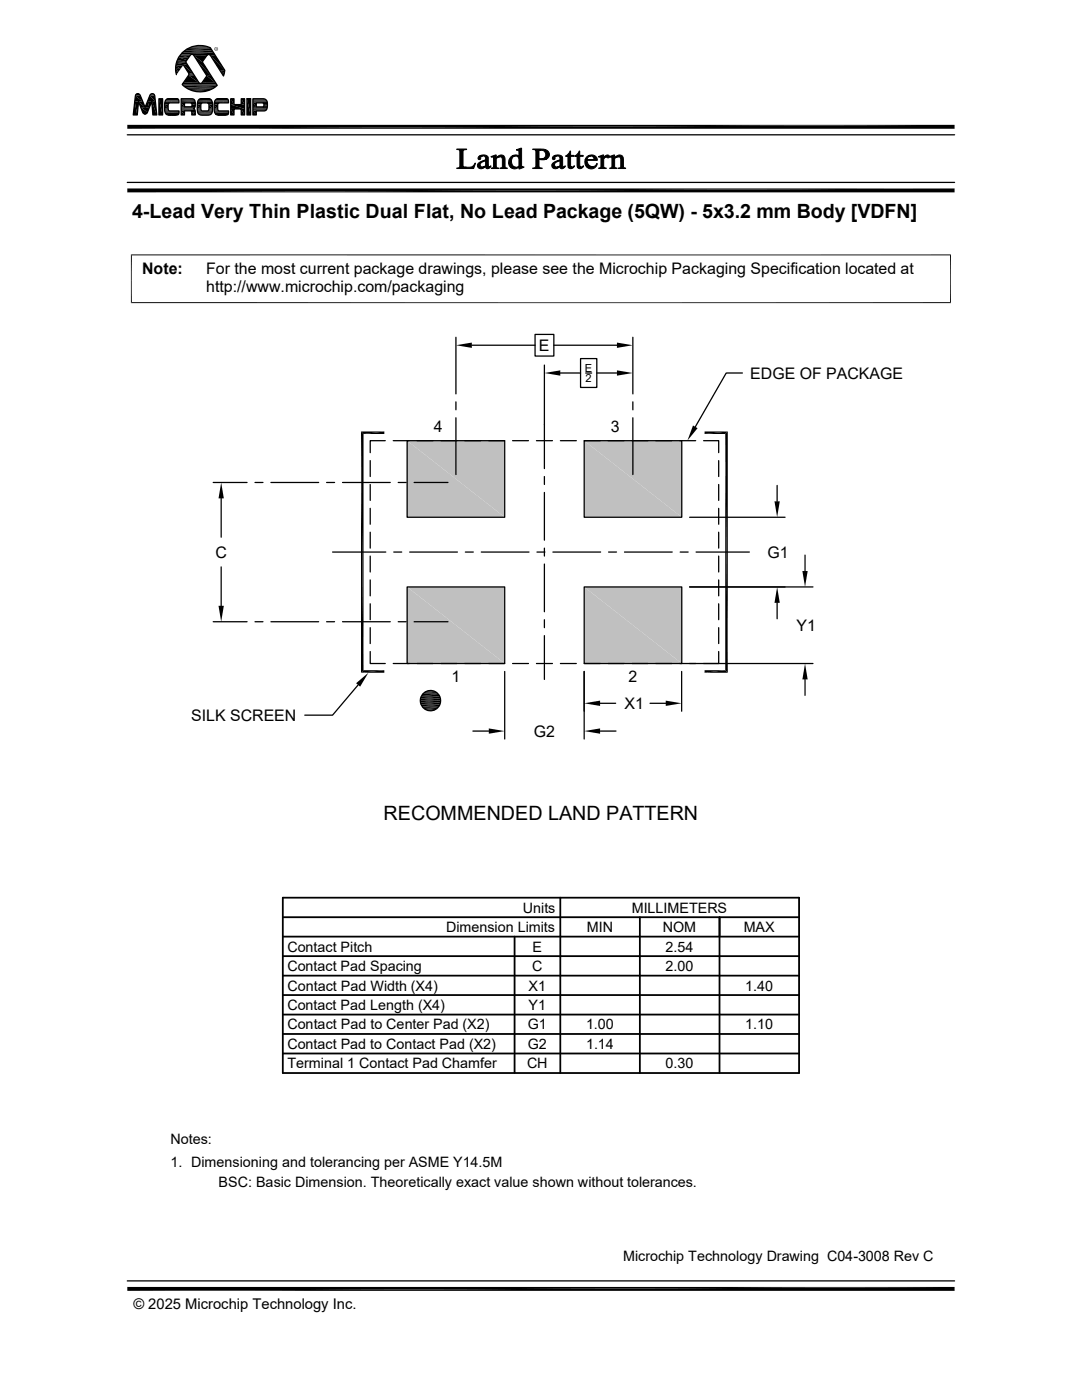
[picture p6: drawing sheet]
<svg xmlns="http://www.w3.org/2000/svg" width="216mm" height="279mm" viewBox="0 0 216 279" stroke-linecap="round" stroke-linejoin="round" font-family="sans-serif">
<g fill="#c0c0c0">
<path d="M116.6 87.9l19.4 15.3h-19.4z"/>
<path d="M116.6 87.9h19.4v15.3z"/>
<path d="M81.2 87.9l19.5 15.3h-19.5z"/>
<path d="M81.2 87.9h19.5v15.3z"/>
<path d="M116.6 117.1l19.4 15.3h-19.4z"/>
<path d="M116.6 117.1h19.4v15.3z"/>
<path d="M81.2 117.1l19.5 15.3h-19.5z"/>
<path d="M81.2 117.1h19.5v15.3z"/>
</g>
<g fill="none" stroke="#000" stroke-width=".25">
<path d="M27.1 18.9a.52 .52 0 0 1 .9 .1l1 2.4 .9-2.4a.5 .5 0 0 1 .5-.3 .5 .5 0 0 1 .5 .4l.4 3.8h-.8l-.2-2.7-.9 2.2a.5 .5 0 0 1-.5 .4 .5 .5 0 0 1-.4-.4l-.9-2.1-.2 2.6h-.8zM31.7 19.7h.7v3.2h-.7zM33.1 20l.5-.3h1.6l.4 .2 .1 .6-2 .1-.2 .4v.7l.1 .3 .2 .1h1.9a.62 .62 0 0 1-.1 .7 .62 .62 0 0 1-.6 .2 2.3 2.3 0 0 1-1.9-.2l-.2-1a2.92 2.92 0 0 1 .2-1.8zM36.2 19.7h2.1a.97 .97 0 0 1 .7 1.4l-.1 .3-.3 .3 .3 .2 .1 1h-.7v-.6l-.2-.2h-1.3v.8h-.6zM36.6 13l1.1 1.7-1.4 2.2a5.1 5.1 0 0 0 7 .1l-2.9-4.6 1-1.5h.5l2.7 4.3 .3-1.2-2.9-4.5a4.8 4.8 0 0 0-5.1 .6 4.8 4.8 0 0 0-1.7 4.8M38.1 10.9h.3l.3 .1 2.6 4.1-1.1 1.5-.3 .1-.2-.2-2.7-4.2zM39.6 20l.5-.3h1.5a.94 .94 0 0 1 .8 1.1v1.3a.84 .84 0 0 1-1 .9h-1.1a.9 .9 0 0 1-.9-1.1v-1.1zM43 20l.5-.3h1.6l.4 .2 .1 .6-2 .1-.2 .4v.7l.1 .3 .2 .1h1.9a.62 .62 0 0 1-.1 .7 .62 .62 0 0 1-.6 .2 2.3 2.3 0 0 1-1.9-.2l-.3-1a2.92 2.92 0 0 1 .3-1.8zM46 19.7h.7v1.2h1.4v-1.2h.7v3.2h-.7v-1.2h-1.4v1.2h-.7zM49.3 19.7h.7v3.2h-.7zM49.3 19.7h.7M50.5 19.7h2.2a1.49 1.49 0 0 1 .5 2.2l-.5 .2h-1.6v.8h-.6z"/>
<path d="M25.4 36.4h165.1M25.4 26.9h165.1M36.8 20.5h1.3l.2 .2v.4l-.2 .2h-1.3zM40.2 20.7l.2-.2 1.1 .1 .2 .4-.1 1-.2 .1h-1.2l-.1-.4zM51.1 20.5h1.4l.1 .2v.5l-.1 .1h-1.4zM91 67.3v11.3M94.1 68.9h12.7M106.8 66.7h3.7v4.4h-3.7zM108.6 72.9v20.6M110.5 68.9h12.6M111.8 74.4h4M115.8 71.6h3.3v5.7h-3.3z"/>
<path d="M116.9 74.4h1.2M119.1 74.4h4M126.3 67.3v11.3M148.1 74.4h-3.2l-6.2 10.8M42.5 96.3h6.8M44.1 99.5v7.7M50.9 96.3h1.6M54.1 96.3h9.5M65.2 96.3h1.6M68.3 96.3h9.6M73.9 91.9v3.2M73.9 96.7v3.2"/>
<path d="M76.9 87.9h-3v2.4M78.5 87.9h3.1M79.5 96.3h1.5M81.2 87.9h19.5v15.3h-19.5zM82.6 96.3h6.8M83.2 87.9h3.2M88 87.9h3.2M91 80.2v1.6M91 83.4v11.3M92.8 87.9h3.1M97.5 87.9h3.2M102.3 87.9h3.2"/>
<path d="M107 87.9h3.2M108.6 95.1v1.6M108.6 98.3v9.5M111.8 87.9h3.2M116.6 87.9h19.4v15.3h-19.4zM116.6 87.9h3.2M121.3 87.9h3.2M126.1 87.9h3.2M126.3 80.2v1.6M126.3 83.4v11.3M130.9 87.9h3.1M135.6 87.9h3.2"/>
<path d="M140.4 87.9h3v2.4M143.4 91.9v3.2M143.4 96.7v3.2M155.1 96.9v3.2M44.1 113.1v7.8M66.4 110.2h10.6M73.9 101.5v3.1M73.9 106.2v3.2M73.9 111v3.2M73.9 115.7v3.2M78.6 110.2h1.6M81.2 117.1h19.5v15.3h-19.5z"/>
<path d="M81.7 110.2h9.6M92.9 110.2h1.5M96 110.2h9.6M107.1 110.2h1.6M108.6 109.4v1.6M108.6 112.6v9.5M110.3 110.2h9.5M116.6 117.1h19.4v15.3h-19.4zM121.4 110.2h1.6M124.6 110.2h9.5M135.7 110.2h1.6M137.6 103.2h19.1"/>
<path d="M137.6 117.1h24.6M138.9 110.2h10.6M143.4 101.5v3.1M143.4 106.2v3.2M143.4 111v3.2M143.4 115.7v3.2M160.6 110.8v3.2M42.5 124.1h6.8M50.9 124.1h1.6M54.1 124.1h9.5M65.2 124.1h1.6M68.3 124.1h9.6"/>
<path d="M71.5 136.7l-5.1 6h-5.6M73.9 130v2.4h3M73.9 120.5v3.2M73.9 125.3v3.1M78.5 132.4h3.1M79.5 124.1h1.5M82.6 124.1h6.8M83.2 132.4h3.2M84.5 138.3h2.8M88 132.4h3.2M92.8 132.4h3.1M97.5 132.4h3.2"/>
<path d="M100.7 134v13.5M102.3 132.4h3.2M107 132.4h3.2M108.6 123.7v1.6M108.6 126.9v8.7M111.8 132.4h3.2M116.6 134v13.5M116.6 132.4h3.2M121.3 132.4h3.2M126.1 132.4h3.2M130.9 132.4h3.1M135.6 132.4h26.6"/>
<path d="M136 134v7.9M143.4 120.5v3.2M143.4 125.3v3.1M143.4 130v2.4M155.1 120.3v3.2M160.6 135.6v3.2M84.5 141.4h2.8M94.4 145.9h3.1M119.7 140.4h3.2M119.7 145.9h3.2M129.7 140.4h3.1M25.4 255.6h165.1"/>
<circle cx="85.9" cy="139.8" r="2.03"/>
</g>
<g fill="#000" stroke="#000" stroke-width=".2">
<path d="M98 31.2l.3 .1zM103.1 29.9h.2zM119.4 31.2l.3 .1zM121.6 31.2l.3 .1z"/>
<path d="M91.1 29.7h2l-.5 .2-.2 .5v2.8l.2 .2h.4h-1.3l.1-3.1a.43 .43 0 0 0-.7-.5z" fill-rule="evenodd"/>
<path d="M91.1 33.5l3-.2 .8-.7-.4 1h-3.4z" fill-rule="evenodd"/>
<path d="M95.5 31.3l.3-.2h.6h-.2a.42 .42 0 0 0-.3 .6l-.2 .2a.32 .32 0 0 1-.3-.2 .32 .32 0 0 1 .1-.4z" fill-rule="evenodd"/>
<path d="M95.5 32.5l.8-.4h.6a1.12 1.12 0 0 0-1.1 .9l.4 .3 .6 .1a.78 .78 0 0 1-1 .3 .78 .78 0 0 1-.5-1z" fill-rule="evenodd"/>
<path d="M95.8 31.1l.2-.1a1.19 1.19 0 0 1 1.4 .5l.1 1.7 .3 .2a.49 .49 0 0 1-.4 .3 .49 .49 0 0 1-.5-.3v-.1l-.2-.1 .2-.1v-1l-.4-.1 .4-.2a.51 .51 0 0 0-.5-.7z" fill-rule="evenodd"/>
<path d="M96.3 33.4l.6-.1z" fill-rule="evenodd"/>
<path d="M97.6 33.3l.3-.2-.1 .3z" fill-rule="evenodd"/>
<path d="M98 31.2l1-.3v.6h-.5z" fill-rule="evenodd"/>
<path d="M98.5 31.5l1.3-.2-.8 .3v1.4a.39 .39 0 0 0 .1 .4 .39 .39 0 0 0 .4 .1v.1h-1.5l.5-.3z" fill-rule="evenodd"/>
<path d="M99.3 31.3a.84 .84 0 0 1 .9-.4 .84 .84 0 0 1 .6 .8v1.6l.4 .3h-1.4l.3-.1 .1-.3v-1.6l-.4-.3z" fill-rule="evenodd"/>
<path d="M101.8 31.4l.5-.3h.6a1.19 1.19 0 0 0-.8 1.2 1.19 1.19 0 0 0 .9 1.1h-1.1a1.4 1.4 0 0 1-.1-2z" fill-rule="evenodd"/>
<path d="M102.3 31.1l.7-.2 .5 .3z" fill-rule="evenodd"/>
<path d="M103.1 29.9l1-.3v3.4l.2 .3h-.8a1.18 1.18 0 0 1-1.6 .1h1.1l.5-.3v-1.4l-.3-.5h.3v-1.1z" fill-rule="evenodd"/>
<path d="M103.5 33.3l1.1 .1-1.1 .3z" fill-rule="evenodd"/>
<path d="M106.8 30h1.2h-.5v1.6l1.6 .1-1.6 .1 .1 1.4a.47 .47 0 0 0 .6 .3v.1h-1.9l.6-.2v-.3z" fill-rule="evenodd"/>
<path d="M106.3 29.7l1.8 .1a1.12 1.12 0 0 1 1.3 .5 1.12 1.12 0 0 1-.3 1.4h-1a.86 .86 0 0 0 .8-.7 .86 .86 0 0 0-.5-1h-1.6z" fill-rule="evenodd"/>
<path d="M107.5 31.8h1.4z" fill-rule="evenodd"/>
<path d="M110.4 31.2l.2-.1h.6a.42 .42 0 0 0-.5 .6 .33 .33 0 0 1-.5 0 .33 .33 0 0 1 .2-.5z" fill-rule="evenodd"/>
<path d="M110.4 32.5l.9-.5 .4 .1a1.08 1.08 0 0 0-1 .9l.3 .3 .6 .1a.79 .79 0 0 1-1 .2 .79 .79 0 0 1-.4-.9z" fill-rule="evenodd"/>
<path d="M110.6 31.1l.5-.2a.87 .87 0 0 1 1.2 .7v1.6l.4 .2a.48 .48 0 0 1-.5 .3 .48 .48 0 0 1-.5-.4l-.2-.1 .2-.1v-1l-.4-.1 .4-.2a.51 .51 0 0 0-.5-.7z" fill-rule="evenodd"/>
<path d="M111.1 33.4l.6-.1z" fill-rule="evenodd"/>
<path d="M112.4 33.3l.4-.2-.1 .3z" fill-rule="evenodd"/>
<path d="M113.7 30.1h.2v.9h.6v.2h-.6v1.9l.3 .2-.8 .1-.1-2.2-.4-.1 .5-.4z" fill-rule="evenodd"/>
<path d="M113.4 33.4l.9-.1 .3-.2v.1a.68 .68 0 0 1-1.2 .2z" fill-rule="evenodd"/>
<path d="M115.6 30.1l.1 .9h.7v.2h-.7v1.7l.1 .4h.2l-.8 .1-.1-2.2-.4-.1 .5-.4z" fill-rule="evenodd"/>
<path d="M115.2 33.4l.9-.1 .2-.2h.2l-.1 .1a.68 .68 0 0 1-1.2 .2z" fill-rule="evenodd"/>
<path d="M117.1 31.3l.3-.2h.5a.72 .72 0 0 0-.7 .7l-.4 .1z" fill-rule="evenodd"/>
<path d="M117.4 31.1a1.17 1.17 0 0 1 1.8 .9h-2a1.1 1.1 0 0 0 1 1.2l-1.2 .1-.3-.7 .1-.7 1.7-.1v-.1a.61 .61 0 0 0-.6-.6z" fill-rule="evenodd"/>
<path d="M117 33.3l1.2-.1a.92 .92 0 0 0 .9-.6 1.18 1.18 0 0 1-.8 1.1 1.18 1.18 0 0 1-1.3-.4z" fill-rule="evenodd"/>
<path d="M119.4 31.2l1.1-.3v.6h.1l-.1 .2v1.6l.5 .3h-1.5l.4-.3v-1.8z" fill-rule="evenodd"/>
<path d="M120.6 31.3h.3l-.4 .2z" fill-rule="evenodd"/>
<path d="M120.6 31.3a.5 .5 0 0 1 .6-.4 .5 .5 0 0 1 .4 .5l-.3 .1z" fill-rule="evenodd"/>
<path d="M121.6 31.2l1-.3v.6h-.5z" fill-rule="evenodd"/>
<path d="M122.1 31.5l1.3-.2-.8 .3 .1 1.7 .4 .3h-1.4l.4-.3z" fill-rule="evenodd"/>
<path d="M122.9 31.3a.84 .84 0 0 1 .9-.4 .84 .84 0 0 1 .6 .9v1.5l.4 .3h-1.4l.3-.1 .2-.3-.1-1.6-.4-.3z" fill-rule="evenodd"/>
</g>
<g fill="#000">
<path d="M27 19.2l1.5 1.1h-1.6zM27 19.2h1l.5 1.1zM27 19h1zM27 19l1 .2h-1zM27 19h1v.2zM27.1 18.9l.9 .1h-1zM27.1 18.9h.8l.1 .1zM27.1 18.9h.8zM27.1 18.9l.2-.2 .6 .2zM27.3 18.7l.6 .2zM27.3 18.7h.4zM27.3 18.7h.3z"/>
<path d="M29.9 19.1l1.1 1.1h-1.6zM29.9 19.1h1l.1 1.1zM29.9 19l1 .1zM29.9 19h.9zM30 18.9l.8 .1h-.9zM30 18.9h.8v.1zM30 18.9h.8zM30 18.8l.8 .1zM30 18.8l.2-.1 .5 .1zM30.2 18.7l.5 .1zM30.2 18.7h.4zM30.2 18.7h.3z"/>
<path d="M31.7 19.7l.7 3.2h-.7zM31.7 19.7h.7v3.2zM33.5 19.7h1.9zM33.5 19.7h1.8zM33.6 19.7h1.7zM35 13.7l.6 .6h-.5zM35 13.7h1l-.4 .6zM35.1 13.1l.9 .6h-1zM35.1 13.1h1.4l-.5 .6zM35.1 14.3l.1 .6zM35.1 14.3h.5l-.4 .6zM35.1 13l1.4 .1h-1.4z"/>
<path d="M35.1 13h1.5l-.1 .1zM35.3 12.3l1.9 .3h-2zM35.3 12.3h1.7l.2 .3zM35.4 12l1.6 .3h-1.7zM35.4 12h1.9l-.3 .3zM35.6 11.5l1.7 .5h-1.9zM35.6 11.5h2.1l-.4 .5zM36.6 13l1.9 1.6h-.9zM36.6 13h.8l1.1 1.6zM37.6 15l2.1 1.5h-3.1zM37.6 15h1.2l.9 1.5zM37.6 14.6l1 .1h-.9z"/>
<path d="M37.6 14.6h.9l.1 .1zM37.7 14.9l1.1 .1h-1.2zM37.7 14.9h1l.1 .1zM37.7 14.7l1 .2h-1zM37.7 14.7h.9l.1 .2zM38.7 11l1.7 1.4h-.9zM38.7 11h2.6l-.9 1.4zM38.7 18.2l1.9 .1zM39.2 9.1l1.9 .1zM39.3 18.3h1.3zM39.2 9.1h1.5zM39.3 9.1h1.4z"/>
<path d="M39.5 12.4l2.6 2.7h-.8zM39.5 12.4h.9l1.7 2.7zM39.9 19.7h1.9zM40 19.7h1.8zM39.3 9.1h1zM40.1 19.7h1.7zM41.3 15.1l1.7 1.4h-2.7zM41.3 15.1h.8l.9 1.4zM41.6 10.9h1.2zM41.7 10.9h1.2zM41.9 10.9l1 .1zM42 11l2.9 3h-1z"/>
<path d="M42 11h.9l2 3zM42.8 9.8v.1zM42.8 9.6v.2zM42.8 9.9l.1 .1zM42.9 9.5l-.1 .1zM42.9 9.7l-.1 .1zM42.9 9.9v.1zM42.9 10l.1 .1zM42.8 9.6h.1zM42.9 9.5h.1zM43 10.1l.1 .1zM43 9.4l.1 .1z"/>
<path d="M43.1 10.1h.2zM43.1 9.4l.2 .1zM43.3 10.1l.1-.1zM43.3 9.4v.2zM43.4 9.9l-.1 .1zM43.4 19.7h1.9zM43.3 9.6l.1 .1zM43.3 10l.2-.1zM43.4 9.8v.1zM43.4 9.7v.1zM43.4 19.7h1.8zM43.5 19.7h1.7z"/>
<path d="M43.4 9.5l.1 .1zM43.4 9.9l.1-.1zM43.5 9.6l-.1 .2zM43.9 14l.9 .6h-.6zM43.9 14h1l-.1 .6zM44.2 14.6l.4 .5zM44.2 14.6h.6l-.2 .5zM46 19.7l.7 1.2h-.7zM46 19.7h.7v1.2zM48.1 19.7l.7 1.2h-.7zM48.1 19.7h.7v1.2zM49.3 19.7l.7 3.2h-.7z"/>
<path d="M49.3 19.7h.7v3.2zM26.9 20.3h.7zM26.9 20.3l.5 2.6h-.8zM26.9 20.3h.7l-.2 2.6zM27.6 20.3h.9zM27.6 20.3l1.4 1.1h-.9zM27.6 20.3h.9l.5 1.1zM28.1 21.4l1.3 1h-.9zM28.1 21.4h1.7l-.4 1zM28.5 22.4h.9zM28.5 22.4l.8 .2h-.7zM28.5 22.4h.9l-.1 .2z"/>
<path d="M28.6 22.6h.7zM28.6 22.6l.5 .1zM28.6 22.6h.7l-.2 .1zM28.7 22.7h.4zM28.7 22.7h.3zM28.9 22.7h.1zM29.4 20.2l.4 1.2h-.8zM29.4 20.2h.9l-.5 1.2zM30.3 20.2l1 2.7h-.8zM30.3 20.2h.7l.3 2.7zM32.9 20.7l.7 .1zM32.9 20.7h.7z"/>
<path d="M32.9 20.8h.7zM32.9 20.8l.6 .2h-.6zM32.9 20.8h.7l-.1 .2zM32.9 21l.6 .7h-.6zM32.9 21h.6v.7zM32.9 21.7l.7 .1h-.7zM32.9 21.7h.6l.1 .1zM32.9 21.8h.7zM32.9 21.8l.7 .1zM32.9 21.9h.7zM32.9 21.9l.7 .1zM32.9 20.5h1z"/>
<path d="M32.9 20.5l.9 .1zM32.9 20.6h.8zM32.9 20.6h.9zM32.9 20.6l.7 .1zM32.9 22l.8 .1zM32.9 22.1h.8zM32.9 22.1h.9zM33.4 22.9h2zM33.5 22.9l1.7 .1zM33.5 22.9h1.9zM33.6 23h1.6zM33.6 23h1.4z"/>
<path d="M36.2 20.5l.6 .8h-.6zM36.2 20.5h.6v.8zM36.2 22.1l.6 .8h-.6zM36.2 22.1h.6v.8zM38.1 20.5h.8zM38.1 22.1h.8zM38.1 20.5h.9zM38.1 21.3h.8zM38.1 22.1l.8 .1zM38.1 20.5l.9 .1zM38.2 22.2h.7zM38.2 20.6h.8z"/>
<path d="M38.2 21.3h.7zM38.2 20.6l.8 .1zM38.2 21.2l.7 .1zM38.2 22.2l.7 .1zM38.3 20.7h.7zM38.2 21.2h.7zM38.3 21.2h.6zM38.3 22.3l.7 .1zM38.3 22.4h.7zM38.3 22.4l.7 .5h-.7zM38.3 22.4h.7v.5zM38.3 20.7l.7 .1z"/>
<path d="M38.3 20.8h.7zM38.3 21.1h.6zM38.3 21.1l.6 .1zM38.3 20.8l.7 .2h-.7zM38.3 20.8h.7v.2zM38.3 21l.7 .1zM38.3 21.1h.7zM39.4 20.7l.7 .1zM39.4 20.7h.7zM39.4 20.8h.7zM39.4 20.8l.7 .2h-.7zM39.4 20.8h.7v.2z"/>
<path d="M39.4 21l.7 .7h-.7zM39.4 21h.7v.7zM39.4 21.7l.7 .1h-.7zM39.4 21.7h.7v.1zM39.4 21.8h.7zM39.4 21.8l.7 .1zM39.4 21.9h.7zM39.4 21.9l.8 .1zM39.4 20.5h1zM39.4 20.5l.9 .1zM39.4 20.6h.8zM39.4 20.6h.9z"/>
<path d="M39.4 20.6l.8 .1zM39.4 20.7h.8zM39.4 22l.8 .1zM39.4 22.1h.8zM39.4 22.1h.9zM39.4 22.1h1zM39.9 22.9l1.8 .1zM39.9 22.9h2zM40.1 23h1.3zM40.1 23h1.6zM41.3 20.5h1.1zM41.4 20.5l1 .1z"/>
<path d="M41.5 20.6h.9zM41.4 22.1h1zM41.5 22.1h.9zM41.6 20.6h.8zM41.6 20.6l.8 .1zM41.6 22.1h.8zM41.6 20.7h.8zM41.6 22l.8 .1zM41.6 20.7l.8 .1zM41.7 20.8h.7zM41.7 21.9l.7 .1zM41.7 20.8l.7 .2h-.7z"/>
<path d="M41.7 20.8h.7v.2zM41.7 21.8h.7zM41.7 21.8l.7 .1zM41.7 21.9h.7zM41.7 21l.7 .7h-.7zM41.7 21h.7v.7zM41.7 21.7l.7 .1h-.7zM41.7 21.7h.7v.1zM42.7 20.7l.8 .1zM42.7 20.7h.8zM42.7 20.8h.8zM42.7 20.8l.7 .2h-.7z"/>
<path d="M42.7 20.8h.8l-.1 .2zM42.7 21l.7 .7h-.7zM42.7 21h.7v.7zM42.7 21.7l.8 .1h-.8zM42.7 21.7h.7l.1 .1zM42.7 21.8h.8zM42.7 21.8l.8 .1zM42.7 21.9h.8zM42.8 20.5h1zM42.8 20.5l.9 .1zM42.8 20.6h.8zM42.8 20.6h.9z"/>
<path d="M42.8 20.6l.7 .1zM42.8 20.7h.7zM42.8 21.9l.7 .1zM42.8 22l.8 .1zM42.8 22.1h.8zM42.8 22.1h.9zM43.3 22.9h2zM43.4 22.9l1.7 .1zM43.4 22.9h1.9zM43.5 23h1.6zM43.5 23h1.4zM46 20.9l2.8 .8h-2.8z"/>
<path d="M46 20.9h2.8v.8zM46 21.7l.7 1.2h-.7zM46 21.7h.7v1.2zM48.1 21.7l.7 1.2h-.7zM48.1 21.7h.7v1.2zM50.5 20.5l.6 .8h-.6zM50.5 20.5h.6v.8zM50.5 22.1l.6 .8h-.6zM50.5 22.1h.6v.8zM52.4 20.5h.9zM52.5 20.5l.8 .1zM52.5 20.6h.8z"/>
<path d="M52.5 21.3h.8zM52.6 20.6h.7zM52.6 21.3h.7zM52.6 20.6l.7 .1zM52.6 21.2l.7 .1zM52.6 20.7h.8zM52.6 20.7l.8 .1h-.7zM52.6 20.7h.8v.1zM52.6 21.1h.7zM52.6 21.1h.8zM52.6 21.1l.7 .1zM52.6 21.2h.7z"/>
<path d="M52.7 20.8l.7 .3h-.7zM52.7 20.8h.7v.3zM52.7 21.1h.7zM25.4 38.4l165.1-.8v.8zM25.4 37.6h165.1l-165.1 .8zM25.4 25.7l165.1-.8v.8zM25.4 24.9h165.1l-165.1 .8zM91 68.9l3.1-.5v1zM108.6 74.4l3.2-.5v1.1zM123.1 68.4l3.2 .5-3.2 .5zM123.1 73.9l3.2 .5-3.2 .6zM44.1 96.3l.6 3.2h-1.1z"/>
<path d="M72 86.1l.5 47.7-.5 .5zM72 86.1l.5 .5v47.2zM72.5 86.6l4.2-.5v.5zM72 86.1h4.7l-4.2 .5zM138.3 84.9l.9 .5-2 2.5zM140.6 86.1h4.6l-4.6 .5zM140.6 86.6l4.6-.5-.5 .5zM144.7 86.6l.5 47.7-.5-.5zM144.7 86.6l.5-.5v48.2zM154.5 100.1h1.1l-.5 3.1zM160.1 114h1.1l-.6 3.1zM43.6 120.9h1.1l-.6 3.2z"/>
<path d="M71.1 136.4l2.4-2.1-1.6 2.7zM72 134.3l4.7-.5v.5zM72 134.3l.5-.5h4.2zM85.1 137.9h1.6l.3 .2zM85.1 137.9l.4-.1 1.2 .1zM85.5 137.8l1.2 .1zM85.5 137.8h.8zM116.6 140.4l3.1-.6v1.1zM132.8 139.8l3.2 .6-3.2 .5zM140.6 133.8h4.1l-4.1 .5zM140.6 134.3l4.1-.5 .5 .5zM155.1 117.1l.5 3.2h-1.1z"/>
<path d="M160.6 132.4l.6 3.2h-1.1zM84.8 141.5l1.9 .2h-1.6zM85.1 141.7l1.2 .1zM85.1 141.7h1.6l-.4 .1zM85.5 141.8h.8zM97.5 145.4l3.2 .5-3.2 .5zM116.6 145.9l3.1-.5v1zM25.4 256.8h165.1l-165.1 .8zM25.4 257.6l165.1-.8v.8z"/>
</g>
<g fill="none" stroke="#000" stroke-width=".36">
<path d="M36.1 10.7h6.7M36.9 9.9h5.4M56.4 179.2h103v34.9h-103zM111.8 179.2v34.9M56.4 183h103M56.4 198.6h103M56.4 186.9h103M56.4 190.8h103M56.4 194.7h103M102.7 186.9v27.2M127.7 183v31.1M143.6 183v31.1"/>
<path d="M56.4 202.5h103M56.4 210.2h103M56.4 206.4h103"/>
</g>
<g fill="none" stroke="#000" stroke-width=".2">
<path d="M33.1 19.9h2.6M33.2 19.8h2.4M33.3 19.7h2.2M33.4 19.7h2.1M35.9 11h2.2M36 10.9h2.1M36.2 19.7h2.3M36.2 19.7h2.4M36.2 19.8h2.5M36.2 19.9h2.6M36.3 16.9h7M36.4 16.9h6.9"/>
<path d="M36.4 17h6.9M36.5 16.6h3.4M36.5 16.5h3.3M36.9 17.4h6M37.5 17.7h4.9M37.8 9.5h4.2M38 9.4h3.7M38.4 10.9h3.2M38.5 9.3h2.8M38.5 11h2.9M38.7 11h2.6M38.7 18.2h2.5"/>
<path d="M38.7 9.2h2.4M39.6 19.9h2.6M39.8 19.8h2.2M40.2 16.6h2.9M42.8 10.9h-6.8M43 19.9h2.6M43.1 19.8h2.4M43.1 16.6l-6.6 .1M43.2 19.7h2.2M43.3 19.7h2M50.5 19.7h2.2M50.5 19.7h2.4"/>
<path d="M50.5 19.8h2.5M50.5 19.9h2.6M50.5 19.9h2.7M32.9 20.5h2.8M32.9 22.2h2.8M32.9 22.3h2.8M32.9 20.4h2.8M32.9 20.3h2.8M32.9 22.4h2.8M32.9 22.5h2.8M32.9 20.2h2.8M33 20.1h2.7"/>
<path d="M33 22.6h2.7M33 20h2.7M33 22.7h2.7M33.1 22.7h2.6M33.1 22.8h2.6M33.2 22.8h2.4M33.3 22.9h2.3M33.4 22.9h2.1M36.2 20.1h2.7M36.2 20.2h2.7M36.2 21.3h2.7M36.2 21.4h2.7"/>
<path d="M36.2 21.5h2.7M36.2 21.6h2.6M36.2 21.6h2.5M36.2 21.7h2.5M36.2 21.8h2.6M36.2 21.9h2.7M36.2 22h2.7M36.2 22.1h2.7M39.4 20.5h3M39.4 22.2h3M39.4 20.4h3M39.4 22.3h3"/>
<path d="M39.4 22.5h2.9M39.4 20.2h3M39.5 22.6h2.8M39.5 20h2.8M39.5 22.7h2.7M39.6 22.8h2.6M39.7 22.8h2.4M39.8 22.9h2.2M42.8 22.2h2.8M42.8 20.5h2.8M42.8 20.4h2.8M42.8 22.3h2.8"/>
<path d="M42.8 20.3h2.8M42.8 22.4h2.8M42.8 22.5h2.8M42.8 20.2h2.8M42.9 22.6h2.7M42.9 20.1h2.7M42.9 20h2.7M42.9 22.7h2.7M43 22.7h2.6M43 22.8h2.6M43.1 22.8h2.4M43.2 22.9h2.2"/>
<path d="M43.3 22.9h2M50.5 20.1h2.7M50.5 20.2h2.8M50.5 20.4h2.8M50.5 20.5h2.8M50.5 21.4h2.8M50.5 21.7h2.8M50.5 21.8h2.8M50.5 21.9h2.7M50.5 22h2.6M53 22.1h-2.5M26.1 50.9h163.7"/>
<path d="M26.2 50.8v9.7M189.7 50.8v9.7M26.1 60.4h163.7M84.8 138h2.2M84.8 141.6h2.2"/>
</g>
<path d="M84.2 138.5h3.4M84.2 141.1h3.4" fill="none" stroke="#000" stroke-width=".32"/>
<path d="M36.5 17.2h6.8M84 138.9h3.8M84 140.8h3.8" fill="none" stroke="#000" stroke-width=".34"/>
<path d="M83.9 139.2h4M83.9 140.4h4" fill="none" stroke="#000" stroke-width=".38"/>
<path d="M36.4 10.3h6.2M83.9 139.6h4M83.9 140h4" fill="none" stroke="#000" stroke-width=".4"/>
<path d="M36.3 16.8h6.9M37.4 9.6h4.7M38 18.1h3.8M36.2 20.4h2.7" fill="none" stroke="#000" stroke-width=".21"/>
<path d="M35.1 12.8h2.3M35.6 11.2h2.4" fill="none" stroke="#000" stroke-width=".42"/>
<path d="M37 17.6h5.9" fill="none" stroke="#000" stroke-width=".3"/>
<path d="M37.5 17.9h4.9M50.5 21.5h2.8" fill="none" stroke="#000" stroke-width=".23"/>
<g font-size="3.9">
<text x="26.4" y="43.5">4-Lead Very Thin Plastic Dual Flat, No Lead Package (5QW) - 5x3.2 mm Body [VDFN]</text>
<text x="76.5" y="163.7">RECOMMENDED LAND PATTERN</text>
</g>
<g font-size="3.2">
<text x="28.4" y="54.6">Note:</text>
<text x="41.1" y="54.6">For the most current package drawings, please see the Microchip Packaging Specification located at</text>
<text x="41.1" y="58.3">http://www.microchip.com/packaging</text>
<text x="107.5" y="70">E</text>
<text x="149.7" y="75.6">EDGE OF PACKAGE</text>
<text x="86.6" y="86.1">4</text>
<text x="121.9" y="86.1">3</text>
<text x="43" y="111.3">C</text>
<text x="153.1" y="111.3">G1</text>
<text x="159" y="125.9">Y1</text>
<text x="90.1" y="136.1">1</text>
<text x="125.4" y="136.1">2</text>
<text x="38.2" y="143.8">SILK SCREEN</text>
<text x="124.6" y="141.5">X1</text>
<text x="106.5" y="147">G2</text>
</g>
<g font-size="2.9">
<text x="104.3" y="182.1">Units</text>
<text x="126" y="182.1">MILLIMETERS</text>
<text x="57.3" y="189.9">Contact Pitch</text>
<text x="89" y="186">Dimension Limits</text>
<text x="106.3" y="189.9">E</text>
<text x="117.1" y="186">MIN</text>
<text x="132.3" y="186">NOM</text>
<text x="132.8" y="189.9">2.54</text>
<text x="148.4" y="186">MAX</text>
<text x="57.3" y="193.8">Contact Pad Spacing</text>
<text x="57.3" y="197.7">Contact Pad Width (X4)</text>
<text x="105.5" y="197.7">X1</text>
<text x="106.2" y="193.8">C</text>
<text x="132.8" y="193.8">2.00</text>
<text x="148.7" y="197.7">1.40</text>
<text x="57.3" y="201.6">Contact Pad Length (X4)</text>
<text x="105.5" y="201.6">Y1</text>
<text x="57.3" y="209.3">Contact Pad to Contact Pad (X2)</text>
<text x="57.3" y="205.4">Contact Pad to Center Pad (X2)</text>
<text x="105.3" y="205.4">G1</text>
<text x="105.3" y="209.3">G2</text>
<text x="116.9" y="205.4">1.00</text>
<text x="116.9" y="209.3">1.14</text>
<text x="148.7" y="205.4">1.10</text>
<text x="57.3" y="213.2">Terminal 1 Contact Pad Chamfer</text>
<text x="105.2" y="213.2">CH</text>
<text x="132.8" y="213.2">0.30</text>
<text x="34" y="228.3">Notes:</text>
<text x="34" y="232.9">1. Dimensioning and tolerancing per ASME Y14.5M</text>
<text x="43.6" y="236.9">BSC: Basic Dimension. Theoretically exact value shown without tolerances.</text>
<text x="124.3" y="251.7">Microchip Technology Drawing C04-3008 Rev C</text>
<text x="26.6" y="261.3">© 2025 Microchip Technology Inc.</text>
</g>
<g font-size="2.2">
<text x="116.7" y="74.2">E</text>
<text x="116.9" y="76.3">2</text>
</g>
<text font-size=".6" x="43" y="10">R</text>
</svg>
